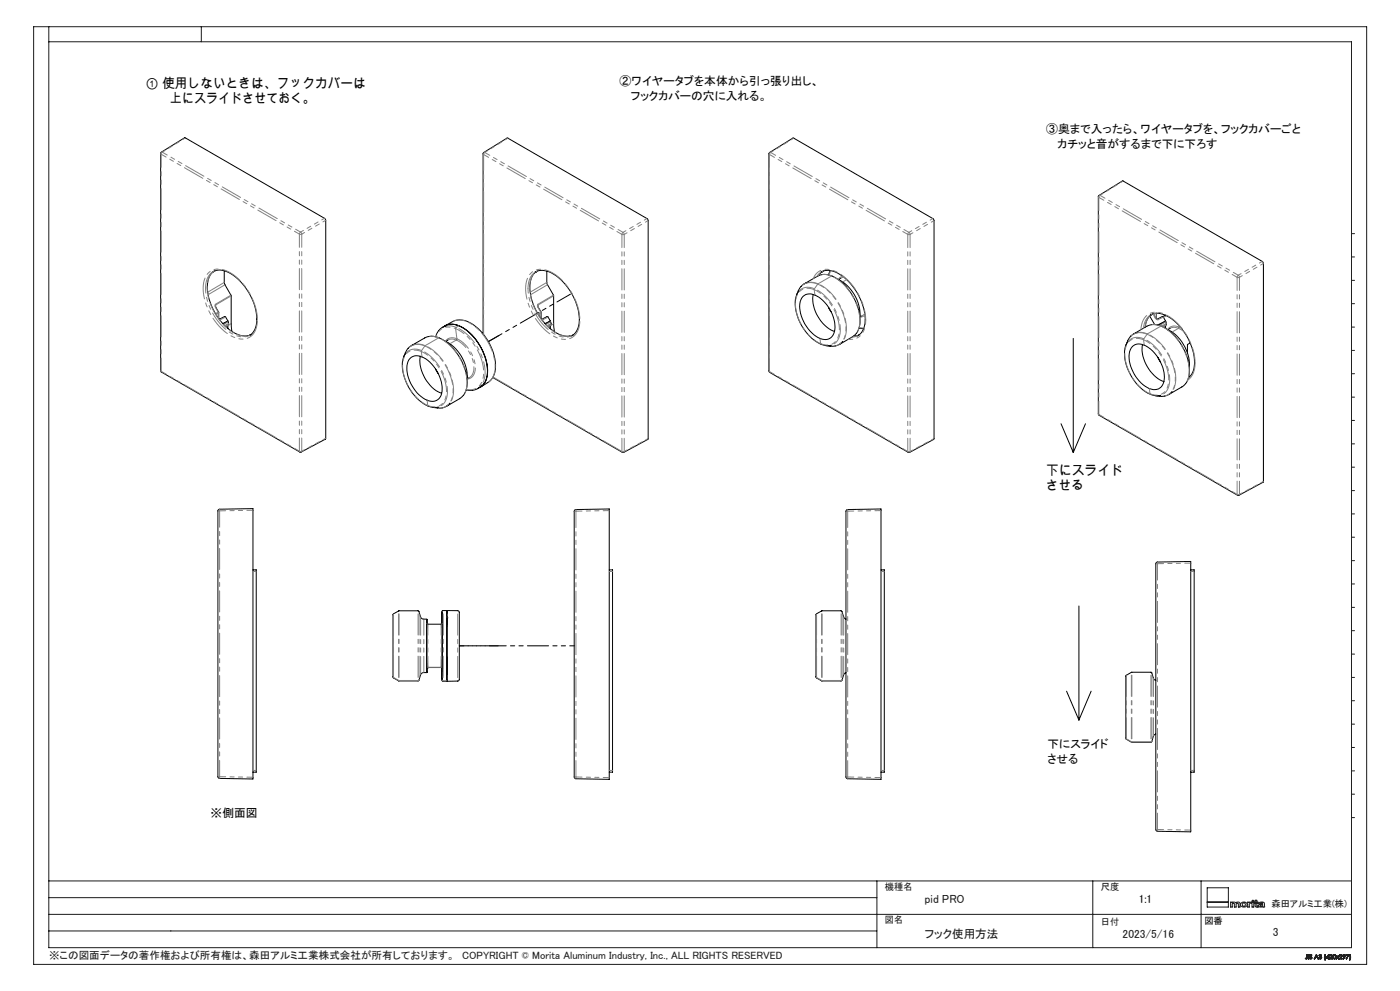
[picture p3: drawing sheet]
<svg xmlns="http://www.w3.org/2000/svg" width="420mm" height="297mm" viewBox="0 0 420 297" stroke-linecap="round" stroke-linejoin="round" font-family="sans-serif">
<g fill="none" stroke="#191924" stroke-width=".3">
<path d="M10.1 8h399.9v281h-399.9zM14.6 8v276h390.8v-271.5h-390.8M60.4 8v4.5M405.4 70h1M405.4 77h1M405.4 84h1M405.4 91h1M405.4 98h1M405.4 105h1M405.4 112h1M405.4 119h1M405.4 126h1"/>
<path d="M405.4 133h1M405.4 140h1M405.4 147h1M405.4 154h1M405.4 161h1M405.4 168h1M405.4 175h1M405.4 182h1M405.4 189h1M405.4 196h1M405.4 203h1M405.4 210h1"/>
<path d="M405.4 217h1M405.4 224h1M405.4 231h1M405.4 238h1M405.4 245h1M14.6 279h248.5M14.6 274h390.8M14.6 269h248.5M14.6 264h390.8M263.1 264v20M327.8 264v20M360.3 264v20"/>
<path d="M362.2 270.4h6.3M362.2 266.1h6.3v5.7h-6.3zM369.2 270.4h.5v.1l.5-.2 .5 .3a.74 .74 0 0 1 1.3 .2v1h-.5v-.9a.34 .34 0 0 0-.4-.3 .34 .34 0 0 0-.3 .4v.8h-.5v-.9a.32 .32 0 0 0-.3-.3 .32 .32 0 0 0-.3 .4v.8h-.5zM372.4 270.6a.96 .96 0 0 1 1.2-.3 .96 .96 0 0 1 .5 1.2 1 1 0 0 1-1.2 .4 1 1 0 0 1-.7-1.1zM374.3 270.4h.5v.1l.7-.2v.3l-.7 .3v.9h-.5zM375.6 270.4h.5v1.4h-.5zM376.6 269.8h.4v.6h.4v.2h-.4v.9l.4 .1v.3l-.8-.2v-1.1h-.3v-.2h.3zM377.7 270.6a.96 .96 0 0 1 1.1-.2 .96 .96 0 0 1 .5 1.1l.1 .3-.6-.1a.79 .79 0 0 1-1.3-.4l.4-.3a.65 .65 0 0 0 .9-.4l-1.2 .2zM378 271.3l.8-.2a.44 .44 0 0 1-.3 .5 .44 .44 0 0 1-.5-.2zM391.7 287.2l-.1 .1M392.1 286.9l-.2 .4-.2-.1M392.1 286.9l-.1 .4-.3-.1"/>
<path d="M392.1 286.9v-.8l.1 .8M392.2 286.9v.4h-.6M392.2 286.9l-.2 .5-.4-.1M392.5 286.1l.2 1.3zM392.9 287.1h-.1M393.5 286.4l-.4-.1 .5 .9-.4 .2-.4-.3M393.5 286.4l-.4-.2 .1 .4a.41 .41 0 0 1 .3 .6 .41 .41 0 0 1-.7-.1M393.6 286.3l-.5-.2-.2 .2 .6 .8-.4 .2-.2-.2M393.6 286.3l-.6-.1-.1 .3 .6 .6-.3 .2-.3-.2M393.6 286.3l-.1 .1M394.9 286.1l.6 1.3-.3-.5h-.6l-.3 .5zM394.9 286.4l.2 .4h-.4z"/>
<path d="M395.6 287h.2M395.7 286.4l.5-.3 .3 .8-.4 .5-.4-.1-.1-.3M395.7 286.4l.3-.3a.32 .32 0 0 1 .4 .1 .32 .32 0 0 1-.1 .5 .42 .42 0 0 1 0 .7 .42 .42 0 0 1-.7-.4M395.7 286.4h.1M395.8 286.4l.3-.2 .2 .1-.3 .3M395.8 286.4l.2-.2 .3 .1-.3 .3M396 286.7l.3 .1v.4l-.3 .1-.2-.3M396 286.7h.1a.3 .3 0 0 1 .3 .4 .3 .3 0 0 1-.3 .2 .3 .3 0 0 1-.3-.3M396 286.6v.1M397.5 287.7h.1M397.5 286.1l-.2 .7 .2 .9M397.5 286.1l-.2 .6 .2 1"/>
<path d="M397.5 286.1h.2M397.7 286.1l-.2 .6 .1 1M398.5 286.4v.5h-.4zM398.6 286.1h.1M398.6 286.1l.1 1-.2 .3v-.3h-.7zM398.9 286.5l.2-.4 .5 .1 .1 .3-.2 .4M398.9 286.5a.42 .42 0 0 1 .6-.3 .42 .42 0 0 1 0 .7M398.9 286.5h.1M399 286.5l.2-.3h.3l.1 .3-.3 .3M399 286.5a.3 .3 0 0 1 .4-.3 .3 .3 0 0 1 .1 .5l-.2 .1M399.3 286.8l-.4 .6h.8l-.6-.1 .4-.4M400 286.2h.6v1.1a.61 .61 0 0 1-.8-.3 .61 .61 0 0 1 .2-.8z"/>
<path d="M401.8 286.5l.2-.4 .5 .1 .1 .3-.2 .4M401.8 286.5a.43 .43 0 0 1 .6-.4 .43 .43 0 0 1 0 .8M401.8 286.5h.1M401.9 286.5l.2-.3h.3l.1 .3-.3 .3M401.9 286.5a.29 .29 0 0 1 .4-.3 .29 .29 0 0 1 .1 .5l-.2 .1M402.2 286.8l-.5 .6M402.4 286.9l-.4 .4 .6 .1h-1.1l-.3-.4-.4 .4 .4-.5-.4-.4 .4 .3 .5-.3-.4 .4 .4 .5M403 286.3h.4v.4h-.4zM403.3 286.8l-.5-.3 .4-.4 .4 .2-.1 .5M403.3 286.8a.39 .39 0 0 1-.4-.5 .39 .39 0 0 1 .6-.2 .39 .39 0 0 1 0 .6v.1M403.3 286.8l-.3 .6 .5-.6M403.9 286.1h.8l-.7 1.3 .5-1.2z"/>
<path d="M404.8 287.7h.2M404.9 286.1l.1 1-.2 .6M404.9 286.1h.1M405 286.1l.2 1.1-.2 .5M405 286.1l.2 1-.2 .6"/>
<circle cx="373.2" cy="271.1" r=".5"/>
<circle cx="375.9" cy="270" r=".24"/>
<circle cx="400.3" cy="286.8" r=".46"/>
</g>
<g fill="none" stroke="#000" stroke-width=".3">
<path d="M48.3 45.7l7.2-4.4 42.1 24.4 .1 65.7-.1 .2-7.3 3.9-42.1-24.2zM230.9 45.7l7.2-4.3 42 24.4 .1 65.7-7.3 4.1h-.4l-41.6-24-.2-.3v-65.3zM329.6 58.7l7.3-4.5 41.8 24.2 .3 .3v65.7l-7.3 4h-.4l-41.6-24-.2-.3zM63.5 81.9a8.9 8.9 0 0 0-.6 8.3 15.8 15.8 0 0 0 9.1 10.3l2.2 .1M63.5 81.9h-.1M63.9 81.5a5.9 5.9 0 0 1 6.6 1.4 16.5 16.5 0 0 1 6.4 14.6 4.1 4.1 0 0 1-2 3M64.6 81.1l-1.1 .8M64.6 91.6l1 2v1.9M65.8 95.7l1.7-.9 .9 1.4M67.3 81.2v3.8l2.1 3.6v8.4l.2 2.3M68.4 96.3l.2 .6-.2 .6M68.4 96.2l-1.6 .8"/>
<path d="M68.4 96.3l-1.4 .8M68.4 97.5l-.7 .4M68.4 96.2v.1M68.4 97.5v.9M131.5 99.2l-.8 1.7M132.7 98.1a5.4 5.4 0 0 1 6.5 .3 15.9 15.9 0 0 1 6.8 14.8l-.8 1.8-1.1 1M133.5 97.7a6 6 0 0 1 6.6 1.3 16.1 16.1 0 0 1 6.1 13.6l-.7 2-1.4 1.4M133.6 97.6l2.3-1.2a6.2 6.2 0 0 1 6.8 1.5 15.6 15.6 0 0 1 5.8 13.6l-.5 1.3-.7 1-3.1 2.2M134.2 97.6l-1.8 .7-.8 .8M136.9 98.1l-.2 .4M160.2 81.9a8.8 8.8 0 0 0-.5 8.4 15.4 15.4 0 0 0 9.4 10.3l1.2 .2 1.7-.4M160.5 81.6a5.2 5.2 0 0 1 5.7 .7 17.1 17.1 0 0 1 7.5 14.6 4.6 4.6 0 0 1-2.2 3.7h.1"/>
<path d="M160.6 81.5l-.1 .1M160.8 81.5l-.6 .5M160.8 81.5h.1M161.3 81.2l-.5 .3M161.4 91.6l.9 2v1.9M161.7 94.3l.1 .5M162.6 95.7l1.6-.9 .9 1.4M164 81.2l.1 3.8 2 3.6v8.4l.2 2.4M165.1 96.3l.2 .5-.2 .7M165.1 96.2l-1.6 .8M165.1 96.3l-1.4 .8M165.1 97.5l-.7 .4"/>
<path d="M165.1 96.2v.1M165.1 97.5v1M239.7 87.2a7 7 0 0 0-.7 6.7 13.9 13.9 0 0 0 8 9.5l1.3 .2 1.1-.1M240.5 85.7l-.8 1-.7 1.7M240.8 88.9a3.6 3.6 0 0 1 4.9 .2 11.1 11.1 0 0 1 4.6 10.3 3.1 3.1 0 0 1-4.9 1.7 11.2 11.2 0 0 1-5.3-10.7zM242.7 84.6l-1.2 .3-1.2 1M243.9 88.3a10.9 10.9 0 0 0 6.5 11M246 81.9l-.5 .8M246.3 81.6a5.2 5.2 0 0 1 5.7 .7 17.1 17.1 0 0 1 7.5 14.6 4.6 4.6 0 0 1-2.3 3.7h.2M246.3 81.5v.1M246.6 81.5l-.6 .5M246.6 81.5h.1"/>
<path d="M246.7 82.3l-1.2 .3-4.3 2.5M246.8 82.3a8.7 8.7 0 0 1 7 3.6M247.1 81.2l-.5 .3M248.6 92.1l.7 1.3M249.1 81.1l-.5 1.3M252.3 83.3l-.8 .5a12 12 0 0 1 6.5 11M253.9 86a17.1 17.1 0 0 1 3.7 7M256.9 100l-.9 .8-4.3 2.5M257.6 93.1a8.2 8.2 0 0 1-.7 6.8M257.7 98.3l1.4 .2M258.7 94.6l-.7 .4M341.5 99.6l-1.2 .4-1.2 .9"/>
<path d="M344.8 94.8l-1 1.8-.2 1.5M344.9 94.7l1.5 2.6M345.2 94.4h-.1a5.2 5.2 0 0 1 5.7 .7 16.8 16.8 0 0 1 7.4 15.4l-.7 1.7-.9 1M345.4 94.3l-.7 .6M345.4 94.3v.1M345.5 97.3l-1.4 .5-4.1 2.3M345.6 97.3a8.4 8.4 0 0 1 7 3.6M345.9 94l-.5 .4M346.3 94.3l.4 1 .4 .4 1.8-.8 .8 1.3M346.9 93.9v1.7M347.7 97.4v.1M347.7 97.4l.1 .2"/>
<path d="M349.6 94.5l-.2 .1M349.6 94.5l-.7 .4M349.7 96.3l.2 .5-.2 .7M349.7 96.2l-2.4 1.2M349.7 96.3l-2 1.1M349.7 97.5l-.8 .5M349.7 96.2v.1M349.7 97.5v.9M351.1 98.4l-.8 .4a12.2 12.2 0 0 1 6.5 11.1M353.7 98l-.2 .4M75.3 100.3l-1.2 .3M121.8 105.8a7 7 0 0 0-.7 6.6 14 14 0 0 0 8.1 9.6l1.3 .1 1-.1"/>
<path d="M122.6 104.2l-.8 1.1-.7 1.6M123 107.4a4 4 0 0 1 5.4 .7 11 11 0 0 1 4.1 9.9 3.1 3.1 0 0 1-5 1.7 11 11 0 0 1-5.3-10.8zM124.8 103.1l-1.2 .4-1.2 .9M126.1 106.8a10.9 10.9 0 0 0 6.4 11.1M128.9 100.8l-1.2 .3-4.3 2.5M128.9 100.8a8.5 8.5 0 0 1 7.1 3.6M130.7 110.6l.7 1.4M134.4 101.9l-.8 .4a12 12 0 0 1 6.5 11.1M136 104.5a17.1 17.1 0 0 1 3.7 7M137.1 101.6l-.3 .3M139 118.5l-1.1 1-4 2.3M139.8 111.6a8.2 8.2 0 0 1-.7 6.9"/>
<path d="M139.8 116.8l1.9 .2M140.8 113.2l-.7 .4M144.1 116l-.8 .5M144.5 115.4l-1.5 1.2-1.3 .4M144.9 100.1v-54.1l.2-.3 7.2-4.3 42 24.3 .1 66-7.6 3.9-39-22.5M252.8 102.3a4.6 4.6 0 0 1-5.1 1.3M256.6 100.7h-.6M257.8 100.4l-1.2 .3M322 101.4v34.2M338.5 102.2a8.4 8.4 0 0 0-.1 8.6 13.3 13.3 0 0 0 7.4 7.6l1.3 .2 1.1-.1M339.3 100.7l-.8 1-.7 1.7M339.7 103.9a3.9 3.9 0 0 1 5.4 .7 11.2 11.2 0 0 1 4 9.9 2.94 2.94 0 0 1-4.3 1.9 11 11 0 0 1-5.9-11z"/>
<path d="M342.8 103.3a10.9 10.9 0 0 0 6.4 11.1M347.3 107.1l.8 1.3M351.6 117.3a4.5 4.5 0 0 1-5.1 1.3M352.7 101a17.1 17.1 0 0 1 3.7 7M355.7 115l-.9 .8-4.2 2.5M356.4 108.1a8.3 8.3 0 0 1-.7 6.8M357 102.8l-.8 .5v2.5M135 120.8a4.5 4.5 0 0 1-5.1 1.3M318.3 127l3.7 8.6M325.6 127l-3.6 8.6M65.5 152.7l10.4-.3v81.1l-10.1-.2-.4-.4zM172.4 152.9l10.4-.4v81.1l-10-.2-.5-.5z"/>
<path d="M254 152.8l10.3-.3v81.1l-10-.2-.5-.5v-79.7zM75.9 170.8h1v60.6h-1M182.8 170.8h1v60.6h-1M264.3 170.8h1v60.6h-1M346.9 168.6l10.3-.3v81l-10-.2-.5-.4zM357.2 170.8h1v60.6h-1M128.1 185.6h-1.1l-.6-.3-.7-2.1-.3-.1h-5.7l-1.8 1v18.9l1.7 1.1h5.8l1-2.2 1.7-.4M128.1 186.8v13.5M128.4 200l-.3 .3M132.3 200l.3 .3M132.6 186.8l-.2 .3h-4.1l-.2-.2v-1.3v15.9M132.6 183.3v20.5"/>
<path d="M132.6 186.8v13.5M134.1 183l-1.5 .2v3.6M134.1 184.9v17.3M134.1 183h3.2l.5 .5v20.1l-.4 .5-3.3 .1zM134.1 184.9l.3 .3M134.1 183.1v21l-1.2 .1-.3-.4M253.8 185.6l-.6-.5-.6-1.9-.3-.1h-5.7l-1.8 1v18.9l1.8 1.1h5.8l.8-2.1 .6-.4M323.7 181.6v34.2M128.1 200.3h.1M128.1 200.3v1.2M128.4 200.1h3.9l.3 .2M128.4 200.1l-.3 .2"/>
<path d="M132.6 200.3v3.5M320 207.1l3.7 8.7M327.3 207.1l-3.6 8.7M346.7 203.9l-.6-.5-.8-1.9h-5.9l-1.7 1 .1 19 1.7 1h5.8l.8-2.1 .6-.4"/>
</g>
<g fill="none" stroke="#808080" stroke-width=".3" stroke-dasharray="6.3 1.3 1.3 1.3 1.3 1.3">
<path d="M48.3 46.2l.4-.6M48.3 46.2l-.1-.2M48.7 45.6h-.3M145.1 46.3l.3-.6M145.1 46.3l-.2-.2M145.4 45.7h-.2M230.8 46.3l.4-.6M230.8 46.3l-.1-.2M231.2 45.7h-.3M329.7 59.2l.3-.7M329.7 59.2l-.2-.3M330 58.5h-.3"/>
<path d="M90.2 69.6l-.4 .6M90.5 70.2h-.7M90.5 70.2l-.3-.6M186.9 69.6l-.3 .6M187.3 70.3l-.7-.1M187.3 70.3l-.4-.7M272.7 69.6l-.4 .6M273 70.3l-.7-.1M273 70.3l-.3-.7M62.3 87.6l5-3M63.9 81.4a5.3 5.3 0 0 0-2.2 5M64.1 81.4l-.7 .5"/>
<path d="M64.1 81.4l.4-.3M64.6 91.2l4.7-2.8M64.6 91.2l.1 .2M64.7 92.1l-.2-.5 .1-.4M64.7 91.4l-.1 .2M64.7 91.4v.6M64.8 92.1h-.1M64.8 94.2l.2-.3M65 94.3v-.2M65 93.9l.5-.3M65 93.9v.2M65 94.1v.5"/>
<path d="M65.5 93.6l-.8-1.5M65.5 93.8v-.2M65.5 93.8l-.5 .3M65.5 95.3v-1.5M65.6 93.5l-.1 .1M65.6 93.7l-.1 .1M65.8 95.6l.3 .2M65.9 95.8h.2M67.1 97.2l1.4-.8M67.5 85.3l-5 3M67.6 97.7l1-.6M67.7 95l-1.6 .8"/>
<path d="M68.5 97.4l-.8 .4M68.6 96.9l-1.2 .7M69.4 97l-1 .6M69.4 88.6l-4.7 2.8M134.2 97.6l1.3 .1 1.4 .4M136.9 98.1l.8-.5M159.1 87.6l5-3M160.5 81.6a5.6 5.6 0 0 0-2.1 4.9M160.8 81.5l.5-.3M161.4 91.2l4.7-2.8M161.4 91.2l.1 .2M161.4 92.1l-.2-.5 .2-.4"/>
<path d="M161.5 91.4l-.1 .2M161.5 91.4v.6M161.5 92.1h-.1M161.6 94.3l.1-.4M161.7 94.3l.1-.2M161.7 93.9l.5-.3M161.7 93.9l.1 .2M161.8 94.1v.6M162.2 93.6l-.8-1.5M162.3 93.8l-.1-.2M162.3 93.8l-.5 .3M162.3 95.4v-1.6"/>
<path d="M162.3 93.5l-.1 .1M162.4 93.7l-.1 .1M162.6 95.6l.3 .2M162.6 95.8h.3M163.8 97.2l1.4-.8M164.2 97.7l1.1-.6M164.3 85.3l-5.1 3M164.4 95l-1.5 .8M165.2 97.4l-.8 .5M165.3 96.9l-1.2 .7M166.1 97l-1 .6M166.1 88.6l-4.6 2.8"/>
<path d="M239.7 87.2a3.9 3.9 0 0 1 4.6-.7M242.7 84.6h1.3l1.4 .5M244.3 86.8v-.3M244.5 88.4l-.2-1.6M245.3 85.2l-1 1.3M245.3 85.2a4.3 4.3 0 0 0-4.8 .5M245.4 85.1l-.1 .1M245.4 85.1l4.1-2.4M245.5 82.6l.5-.6M246.3 81.6l-1.3 1.3M246.6 81.5l.5-.3M249.3 81.1l-.6 1.3"/>
<path d="M249.5 82.7l-1.5-.4h-1.3M249.6 82.7h-.1M251.5 83.7l1.3-.9M252.8 84.5l1.2-.7M253.2 83.1l-.9 .2M257.8 98.2l1.4 .1M258.7 94.6l.8-.7M259.5 94.4l-1.5 .7M341.5 99.6l1.3 .1 1.4 .4M343.5 98.1l.6-2.2 .7-1.1M345.1 94.4l-1.2 1.3-.6 1.3-.3 1.4M345.4 94.3l.5-.2"/>
<path d="M346.3 94.3l.1-.2M346.3 94.8l-.1-.9M346.3 93.9l.1 .2M346.4 94.1v.6M346.4 94.8h-.1M346.6 95.3l.4 .5h.4M346.6 95.3l-.3-.5M346.7 93.9l-.3 .2M346.7 95.3h-.1M346.9 95.5v-1.6M347.1 95.6l.3 .2M347.8 97.5l2-1.1"/>
<path d="M348.3 97.7l-1.4-.4h-1.4M348.4 97.7h-.1M348.6 97.8l1.3-.7M349 95l-1.6 .8M349.8 97.4l-.9 .5M349.9 96.9l-1.4 .8M350.1 94.6l-1 .5M350.3 98.8a2.62 2.62 0 0 1 3.4-.8M351.7 99.5l1.8-1.1M353.5 98.4l-1.1-.3-1.3 .2M353.7 98l.7 .4M353.7 98v-.5"/>
<path d="M355.2 99.4l-1.7-1M371.5 82.5l-.4 .6M371.8 83.1h-.7M371.8 83.1l-.3-.6M48.3 111.3l-.1-.2M48.3 111.3l.1 .2M121.9 105.7a3.9 3.9 0 0 1 4.6-.6M124.9 103.1l1.3 .1 1.4 .4M126.4 105.3l.1-.2M126.6 106.9l-.2-1.6M127.5 103.7l-1 1.4M127.5 103.7a4.3 4.3 0 0 0-4.9 .5"/>
<path d="M127.6 103.6l-.1 .1M127.6 103.6l4-2.3M131.6 101.3l-1.4-.5h-1.3M131.7 101.2l-.1 .1M133.6 102.3a2.62 2.62 0 0 1 3.5-.8M135 103l1.9-1.1M136.9 101.9l-1.1-.3-1.4 .2M137.1 101.5l-.4-3M230.8 111.4l-.1-.3M230.8 111.4l.1 .2M246.2 103l-.2-1.6M246.3 103.2l-.1-.2"/>
<path d="M255.6 101l1.7-.4M256.6 100.7l-.6 .1M338.5 102.2a3.9 3.9 0 0 1 4.6-.7M343.1 101.8v-.3M343.3 103.4l-.2-1.6M344.1 100.2l-1 1.3M344.1 100.2a4.3 4.3 0 0 0-4.8 .5M344.2 100.1l-.1 .1M344.2 100.1l4.1-2.4M345 118l-.2-1.6M345.1 118.2l-.1-.2M358.5 108.8a5.9 5.9 0 0 1-2.2 5.1"/>
<path d="M89.9 135.5l-.1-.3M90.4 135.5l.1-.3M90.5 135.2h-.7M128.3 121.5l-.2-1.6M128.5 121.7l-.2-.2M186.7 135.5l-.1-.2M187.2 135.5l.1-.2M187.3 135.3h-.7M272.4 135.5l-.1-.2M272.9 135.5l.1-.2M273 135.3h-.7M329.7 124.2l-.2-.2"/>
<path d="M329.7 124.2l.1 .2M65.9 153.1v-.5M65.9 153.1h-.5M172.8 153.2v-.5M172.8 153.2h-.5M254.3 153.2v-.5M254.3 153.2h-.5M371.2 148.4l-.1-.2M371.7 148.4l.1-.2M371.8 148.2h-.7M76.9 171.3h-1M183.8 171.3h-1"/>
<path d="M265.3 171.3h-1M347.2 168.9v-.5M347.2 168.9h-.4M358.3 171.3h-1M118.1 184v19M128.1 186.8h.1M128.4 200v.1M132.3 200h-3.9M132.6 186.8h.1M132.6 183.3v.1M134.1 184.9h.1M245 184v19"/>
<path d="M118.1 203l1.5 .9M118.1 203l-.2-.2M118.1 203v.1M119.6 203.9h.1M119.6 204v-.1M119.7 203.9v.2M125.4 203.9h-5.7M125.4 203.9l.3-.2M125.4 204.1v-.2M125.7 203.7v.1M132.3 200.1v-.1M132.9 204l-.3-.3"/>
<path d="M132.9 204v.2M134.1 204h-1.2M245 203l1.5 .9M245 203l-.2-.2M245 203v.1M246.5 203.9h.1M246.5 204v-.1M246.6 203.9v.2M252.3 203.9h-5.7M252.3 203.9l.3-.2M252.3 204.1v-.2M252.6 203.7v.1"/>
<path d="M337.9 202.4v19M65.9 233.3v-.5M65.9 232.8h-.5M75.9 230.9h1M172.8 233.4v-.5M172.8 232.9h-.5M182.8 230.9h1M254.3 233.4v-.5M254.3 232.9h-.5M264.3 230.9h1M337.9 221.4l1.5 .9M337.9 221.4l-.1-.2"/>
<path d="M337.9 221.4v.1M339.4 222.3h.2M339.4 222.4v-.1M339.6 222.3v.1M345.3 222.3h-5.7M345.3 222.3l.3-.2M345.3 222.4v-.1M345.6 222.1v.1M357.3 230.9h1M347.2 249.1v-.5M347.2 248.6h-.4"/>
</g>
<path d="M75.9 152.9l-10 .2M182.8 153l-10 .2M264.3 153l-10 .2M357.3 168.8l-10.1 .1M65.9 232.8l10 .1M172.8 232.9l10 .1M254.3 232.9l10 .1M347.2 248.6l10.1 .2" fill="none" stroke="#808080" stroke-width=".3" stroke-dasharray="6.3 1.3 1.3 1.3 1.3 1.3" stroke-dashoffset="4.5"/>
<path d="M65.9 153.1v79.7M172.8 153.2v79.7M254.3 153.2v79.7M347.2 168.9v79.7" fill="none" stroke="#808080" stroke-width=".3" stroke-dasharray="6.3 1.3 1.3 1.3 1.3 1.3" stroke-dashoffset="1.4"/>
<g fill="none" stroke="#808080" stroke-width=".3" stroke-dasharray="6.3 1.3 1.3 1.3 1.3 1.3" stroke-dashoffset="5.4">
<path d="M55.6 41.3l-6.9 4.3M152.4 41.4l-7 4.3M238.1 41.4l-6.9 4.3M337 54.2l-7 4.3M90.2 69.6l7.2-4.2M97.7 66l-7.2 4.2M186.9 69.6l7.2-4.1M194.5 66.1l-7.2 4.2M272.7 69.6l7.2-4.1M280.2 66.1l-7.2 4.2M379 78.9l-7.2 4.2M371.5 82.5l7.2-4.2"/>
<path d="M90.5 135.2l7.2-3.8M187.3 135.3l7.2-3.9M273 135.3l7.2-3.9M371.8 148.2l7.2-3.9"/>
</g>
<path d="M48.3 46.2v65.1M230.8 46.3v65.1M329.7 59.2v65M90.5 70.2v65M187.3 70.3v65M273 70.3v65M371.8 83.1v65.1M89.8 135.2v-65M186.6 135.3v-65.1M272.3 135.3v-65.1M371.1 148.2v-65.1" fill="none" stroke="#808080" stroke-width=".3" stroke-dasharray="6.3 1.3 1.3 1.3 1.3 1.3" stroke-dashoffset="2.4"/>
<path d="M48.7 45.6l41.5 24M145.4 45.7l41.5 23.9M231.2 45.7l41.5 23.9M330 58.5l41.5 24M89.8 70.2l-41.5-24M186.6 70.2l-41.5-23.9M272.3 70.2l-41.5-23.9M371.1 83.1l-41.4-23.9M48.3 111.3l41.5 23.9M230.8 111.4l41.5 23.9M329.7 124.2l41.4 24" fill="none" stroke="#808080" stroke-width=".3" stroke-dasharray="6.3 1.3 1.3 1.3 1.3 1.3" stroke-dashoffset="4.6"/>
<path d="M77.2 95.8a5.2 5.2 0 0 1-3.7 5.8 10.1 10.1 0 0 1-8.5-4.7 16.2 16.2 0 0 1-3.8-12.5 4.5 4.5 0 0 1 6.6-3.3 17.4 17.4 0 0 1 9.4 14.7M174 95.9a5.1 5.1 0 0 1-4 5.8 10.8 10.8 0 0 1-8.7-5.3 15.1 15.1 0 0 1-3.2-12.7 4.5 4.5 0 0 1 6.8-2.4 17.6 17.6 0 0 1 9.1 14.6" fill="none" stroke="#808080" stroke-width=".3" stroke-dasharray="6.3 1.3 1.3 1.3 1.3 1.3" stroke-dashoffset="-.4"/>
<path d="M61.7 86.4a16.6 16.6 0 0 0 9.4 14.3l2 .3 1.8-.5" fill="none" stroke="#808080" stroke-width=".3" stroke-dasharray="6.3 1.3 1.3 1.3 1.3 1.3" stroke-dashoffset="4.9"/>
<path d="M74.1 100.6a9.2 9.2 0 0 1-7.7-4 15.8 15.8 0 0 1-4.1-12.3l.5-1.3 .6-1.1M170.8 100.7a9.6 9.6 0 0 1-8-4.5 14.9 14.9 0 0 1-3.6-12.4l1-1.8" fill="none" stroke="#808080" stroke-width=".3" stroke-dasharray="6.3 1.3 1.3 1.3 1.3 1.3" stroke-dashoffset="3.3"/>
<path d="M137.8 193.6h11.7" fill="none" stroke="#000" stroke-width=".3" stroke-dasharray="6.3 1.3 1.3 1.3 1.3 1.3" stroke-dashoffset="3.7"/>
<path d="M137.8 193.6h34.5" fill="none" stroke="#000" stroke-width=".3" stroke-dasharray="6.3 1.3 1.3 1.3 1.3 1.3" stroke-dashoffset="5"/>
<path d="M244.3 86.5a14.3 14.3 0 0 1 7.7 13.5 3.9 3.9 0 0 1-2.6 3.4M126.5 105.1a14.3 14.3 0 0 1 7.7 13.4 3.9 3.9 0 0 1-2.7 3.5M343.1 101.5a14.3 14.3 0 0 1 7.7 13.5 3.9 3.9 0 0 1-2.6 3.5M132.9 183v21M137.3 204.1v-21.1" fill="none" stroke="#808080" stroke-width=".3" stroke-dasharray="6.3 1.3 1.3 1.3 1.3 1.3" stroke-dashoffset="-1"/>
<path d="M136.9 98.1a15.8 15.8 0 0 1 8.5 14.7l-.3 1.5-.6 1.1M119.7 183.1v20.8M246.6 183.1v20.8M119.6 203.9v-20.8M125.4 203.9v-20.8M246.5 203.9v-20.8M252.3 203.9v-20.8M339.6 201.4v20.9M339.4 222.3v-20.8M345.3 222.3v-20.9" fill="none" stroke="#808080" stroke-width=".3" stroke-dasharray="6.3 1.3 1.3 1.3 1.3 1.3" stroke-dashoffset="-.9"/>
<path d="M125.7 183.3v20.4M252.6 183.3v20.4M345.6 201.7v20.4" fill="none" stroke="#808080" stroke-width=".3" stroke-dasharray="6.3 1.3 1.3 1.3 1.3 1.3" stroke-dashoffset="-.7"/>
<path d="M126.2 202.3v-17.5M253.1 202.3v-17.5M346 220.6v-17.4" fill="none" stroke="#808080" stroke-width=".3" stroke-dasharray="6.3 1.3 1.3 1.3 1.3 1.3" stroke-dashoffset=".8"/>
<path d="M127.1 185.6v16" fill="none" stroke="#808080" stroke-width=".3" stroke-dasharray="6.3 1.3 1.3 1.3 1.3 1.3" stroke-dashoffset="1.5"/>
<path d="M128.4 187.1v12.9M132.3 200v-12.9" fill="none" stroke="#808080" stroke-width=".3" stroke-dasharray="6.3 1.3 1.3 1.3 1.3 1.3" stroke-dashoffset="3.1"/>
<path d="M146.5 102.4l3.2-1.9" fill="none" stroke="#000" stroke-width=".3" stroke-dasharray="6.3 1.3 1.3 1.3 1.3 1.3"/>
<path d="M146.5 102.4l24.6-14.2" fill="none" stroke="#000" stroke-width=".3" stroke-dasharray="6.3 1.3 1.3 1.3 1.3 1.3" stroke-dashoffset="1.7"/>
<path d="M140.8 113.2a4.6 4.6 0 0 0 .9-5.7 9.6 9.6 0 0 0-4.8-5.6M146.5 114.6a5.8 5.8 0 0 0 2-5.9 15.9 15.9 0 0 0-9.1-12.5l-2-.3-1.5 .4" fill="none" stroke="#808080" stroke-width=".3" stroke-dasharray="6.3 1.3 1.3 1.3 1.3 1.3" stroke-dashoffset="2.7"/>
<path d="M250.6 103.7a4.5 4.5 0 0 0 3.2-4.8 15.9 15.9 0 0 0-8.5-13.7M349.4 118.7a4.5 4.5 0 0 0 3.2-4.8 15.9 15.9 0 0 0-8.5-13.7M132.7 122.2a4.5 4.5 0 0 0 3.2-4.8 15.9 15.9 0 0 0-8.4-13.7" fill="none" stroke="#808080" stroke-width=".3" stroke-dasharray="6.3 1.3 1.3 1.3 1.3 1.3" stroke-dashoffset="4.3"/>
<path d="M245.4 85.1a15.5 15.5 0 0 1 8.3 15.3l-.9 1.9M256.9 100a9.3 9.3 0 0 0 0-8.9 15.3 15.3 0 0 0-7.4-8.4M127.6 103.6a15.5 15.5 0 0 1 8.2 15.3l-.8 1.9M139 118.5a9.3 9.3 0 0 0 .1-8.9 15.3 15.3 0 0 0-7.5-8.3M344.2 100.1a15.5 15.5 0 0 1 8.3 15.3l-.9 1.9M355.7 115a9.3 9.3 0 0 0 0-8.9 15.3 15.3 0 0 0-7.4-8.4" fill="none" stroke="#808080" stroke-width=".3" stroke-dasharray="6.3 1.3 1.3 1.3 1.3 1.3" stroke-dashoffset="-.8"/>
<path d="M244.3 86.8a3.8 3.8 0 0 0-5.7 3.8 14.1 14.1 0 0 0 7.6 12.4M126.4 105.3a3.8 3.8 0 0 0-5.6 3.8 14.1 14.1 0 0 0 7.5 12.4M246.2 103a3.8 3.8 0 0 0 5.6-3.8 14.1 14.1 0 0 0-7.5-12.4M343.1 101.8a3.8 3.8 0 0 0-5.7 3.8 14.1 14.1 0 0 0 7.6 12.4M345 118a3.8 3.8 0 0 0 5.6-3.8 14.1 14.1 0 0 0-7.5-12.4M128.3 121.5a3.8 3.8 0 0 0 5.6-3.8 14.1 14.1 0 0 0-7.5-12.4" fill="none" stroke="#808080" stroke-width=".3" stroke-dasharray="6.3 1.3 1.3 1.3 1.3 1.3" stroke-dashoffset="4.1"/>
<path d="M139.9 116.7a4.1 4.1 0 0 0 5.2-4.2 15.4 15.4 0 0 0-8.4-14" fill="none" stroke="#808080" stroke-width=".3" stroke-dasharray="6.3 1.3 1.3 1.3 1.3 1.3" stroke-dashoffset="3.4"/>
<path d="M137.1 101.5a9.8 9.8 0 0 1 5.3 10.2l-.8 1.3-1.4 .6" fill="none" stroke="#808080" stroke-width=".3" stroke-dasharray="6.3 1.3 1.3 1.3 1.3 1.3" stroke-dashoffset="1.8"/>
<path d="M136.7 98.5a3.9 3.9 0 0 0-5.9 2.4" fill="none" stroke="#808080" stroke-width=".3" stroke-dasharray="6.3 1.3 1.3 1.3 1.3 1.3" stroke-dashoffset="5.9"/>
<path d="M147.9 113l38.7 22.3" fill="none" stroke="#808080" stroke-width=".3" stroke-dasharray="6.3 1.3 1.3 1.3 1.3 1.3" stroke-dashoffset="-.1"/>
<path d="M145.1 46.3v53.9M342.3 98.8a4.7 4.7 0 0 1 2.1-4.6 4.7 4.7 0 0 1 5 0 17.6 17.6 0 0 1 9.1 14.6" fill="none" stroke="#808080" stroke-width=".3" stroke-dasharray="6.3 1.3 1.3 1.3 1.3 1.3" stroke-dashoffset="1.6"/>
<path d="M158.4 86.5a16.7 16.7 0 0 0 9.1 14.1l2.1 .5 1.9-.5M259.7 95.9a5.1 5.1 0 0 1-3.9 5.8h-1.3" fill="none" stroke="#808080" stroke-width=".3" stroke-dasharray="6.3 1.3 1.3 1.3 1.3 1.3" stroke-dashoffset="5"/>
<path d="M244 83.5a4.5 4.5 0 0 1 6.6-2.2 17.6 17.6 0 0 1 9.1 14.6" fill="none" stroke="#808080" stroke-width=".3" stroke-dasharray="6.3 1.3 1.3 1.3 1.3 1.3" stroke-dashoffset="2.9"/>
<g font-size="4.1">
<text x="43.7" y="26.5">① 使用しないときは、フックカバーは</text>
<text x="43.7" y="31">上にスライドさせておく。</text>
<text x="313.9" y="142.2">下にスライド</text>
<text x="313.9" y="146.7">させる</text>
</g>
<g font-size="3.5">
<text x="185.8" y="25.4">②ワイヤータブを本体から引っ張り出し、</text>
<text x="185.8" y="29.9">フックカバーの穴に入れる。</text>
<text x="313.9" y="39.8">③奥まで入ったら、ワイヤータブを、フックカバーごと</text>
<text x="313.9" y="44.3">カチッと音がするまで下に下ろす</text>
<text x="314.3" y="224.1">下にスライド</text>
<text x="314.3" y="228.6">させる</text>
<text x="63.2" y="244.9">※側面図</text>
<text x="341.6" y="270.7">1:1</text>
</g>
<g font-size="3.5" fill="#191924">
<text x="277.5" y="270.7">pid PRO</text>
<text x="277.5" y="281.3">フック使用方法</text>
<text x="336.8" y="281.3">2023/5/16</text>
<text x="381.8" y="280.7">3</text>
</g>
<text font-size="3.2" fill="#191924" x="14.7" y="287.5">※この図面データの著作権および所有権は、森田アルミ工業株式会社が所有しております。　COPYRIGHT © Morita Aluminum Industry, Inc., ALL RIGHTS RESERVED</text>
<g font-size="2.8" fill="#191924">
<text x="265.5" y="266.8">機種名</text>
<text x="330.3" y="266.6">尺度</text>
<text x="381.4" y="271.7">森田アルミ工業(株)</text>
<text x="265.5" y="276.8">図名</text>
<text x="330.3" y="277.3">日付</text>
</g>
<text font-size="2.8" x="361.3" y="276.9">図番</text>
</svg>
